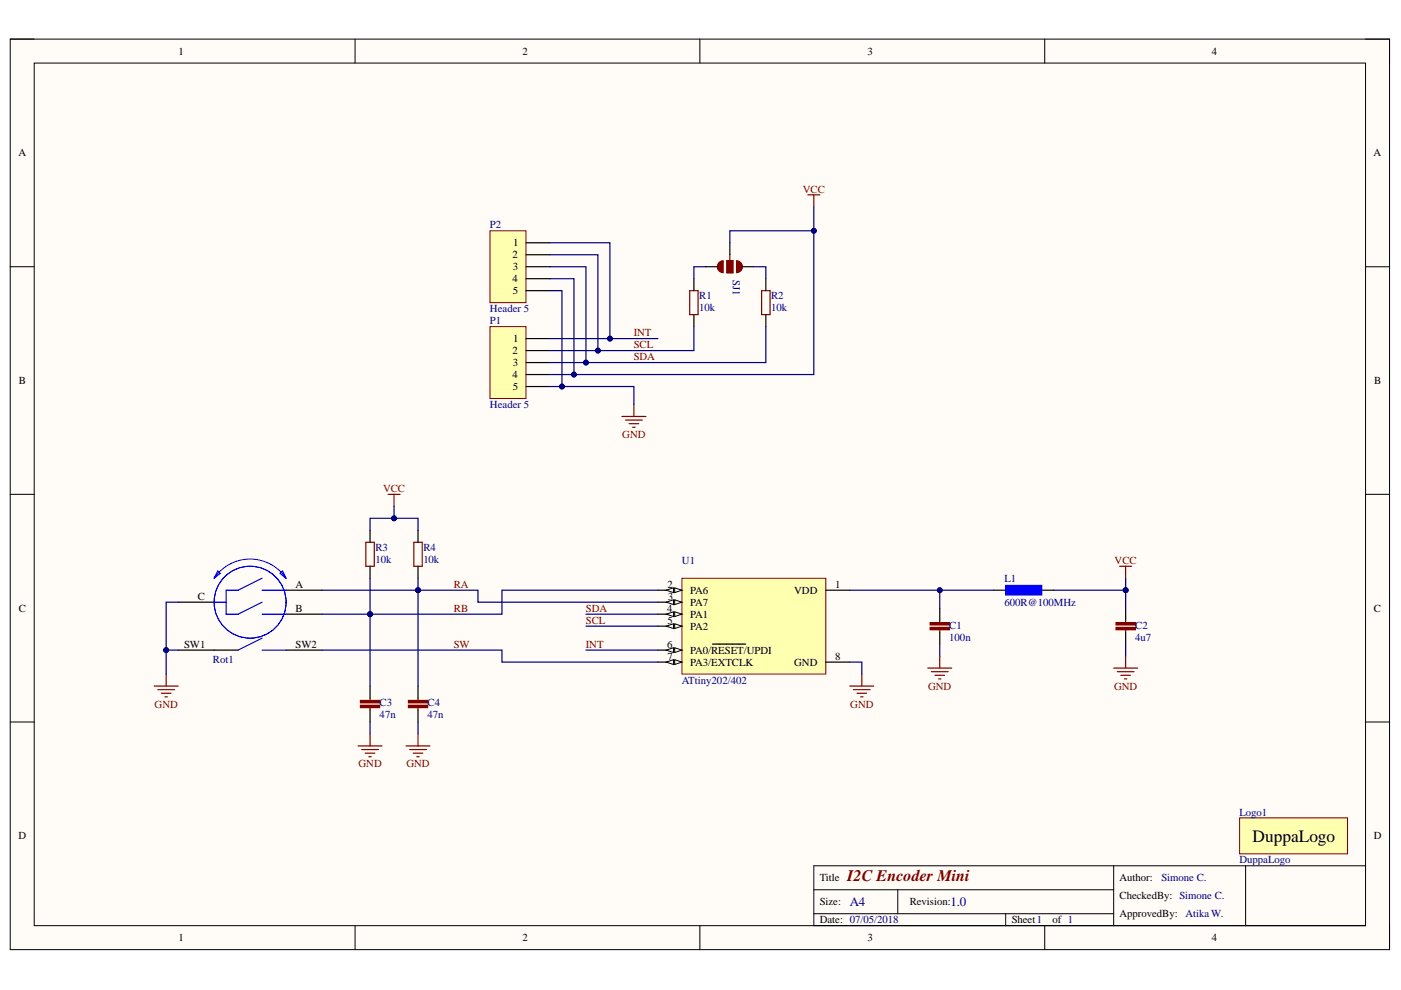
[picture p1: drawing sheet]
<svg xmlns="http://www.w3.org/2000/svg" width="297mm" height="210mm" viewBox="0 0 297 210" stroke-linecap="round" stroke-linejoin="round" font-family="sans-serif">
<path d="M2.2 8.3h292.4v193h-292.4z" fill-rule="evenodd" fill="#fffcf8"/>
<path d="M2.2 8.3h292.4v193h-292.4z" fill="none" stroke="#000" stroke-width=".21"/>
<path d="M7.3 13.4h282.2v182.9h-282.2z" fill-rule="evenodd" fill="#fffcf8"/>
<g fill="none" stroke="#000" stroke-width=".21">
<path d="M2.2 8.3h5.1M7.3 13.4h282.2v182.9h-282.2zM75.3 8.3v5.1M148.4 8.3v5.1M221.5 8.3v5.1M289.5 8.3h5.1v5.1M2.2 56.5h5.1M289.5 56.6h5.1M2.2 104.8h5.1M289.5 104.8h5.1M2.2 153.1h5.1M289.5 153.1h5.1"/>
<path d="M75.3 196.3v5M148.4 196.3v5M172.5 188.6h63.6M172.5 193.7h63.6M190.3 188.6v5.1M213.2 193.7v2.6M221.5 196.3v5M236.1 183.6v12.7M264.1 183.6v12.7M289.5 183.6h-117v12.7h117M294.6 196.3v5"/>
</g>
<path d="M199.2 131.5v.5M199.2 133.5v.5" fill="none" stroke="#800000" stroke-width=".25"/>
<path d="M197.2 133h4.1v.5h-4.1z" fill-rule="evenodd" fill="#800000"/>
<path d="M197.2 133h4.1v.5h-4.1z" fill="none" stroke="#800000" stroke-width=".25"/>
<path d="M197.2 132h4.1v.5h-4.1z" fill-rule="evenodd" fill="#800000"/>
<g fill="none" stroke="#800000" stroke-width=".25">
<path d="M131.9 88.3h5M132.6 89.1h3.6M133.4 89.8h2M134.1 90.6h.6M134.4 85.8v2.5M77.6 115h1.7v5.1h-1.7zM82.3 104.8h2.5M83.5 104.8v2.6M87.7 115h1.8v5.1h-1.8zM197.2 132h4.1v.5h-4.1zM199.2 139.1v2.5M238.7 131.5v.5"/>
<path d="M238.7 133.5v.5M238.7 139.1v2.5M32.7 145.5h5.1M33.4 146.2h3.6M34.2 147h2M35 147.7h.5M35.2 142.9v2.6M196.7 141.6h5.1M197.5 142.4h3.5M198.2 143.2h2.1M199 143.9h.5M236.1 141.6h5.1"/>
<path d="M236.9 142.4h3.5M237.6 143.2h2.1M238.4 143.9h.5"/>
</g>
<path d="M78.5 112.4v2.6M88.6 112.4v2.6M78.5 120.1v2.5M88.6 120.1v2.5M199.2 129v2.5M199.2 134v2.6" fill="none" stroke="#000" stroke-width=".25"/>
<path d="M236.6 133h4.1v.5h-4.1z" fill-rule="evenodd" fill="#800000"/>
<path d="M236.6 133h4.1v.5h-4.1z" fill="none" stroke="#800000" stroke-width=".25"/>
<path d="M236.6 132h4.1v.5h-4.1z" fill-rule="evenodd" fill="#800000"/>
<path d="M236.6 132h4.1v.5h-4.1zM237.4 120.1h2.5M238.7 120.1v2.5" fill="none" stroke="#800000" stroke-width=".25"/>
<path d="M37.8 127.7h7.6M37.8 137.8h12.7M60.7 125.1h7.6M60.7 130.2h7.6M60.7 137.8h7.6M238.7 129v2.5M238.7 134v2.6" fill="none" stroke="#000" stroke-width=".25"/>
<path d="M45.4 127.7h2.5M46.2 121.1l.5 .5-1.3 1zM55.6 122.6l-5.1 2.5h-2.6v5.1h2.6l5.1-2.5M55.6 125.1h5.1M55.6 130.2h5.1M55.6 135.3l-5.1 2.5M55.6 137.8h5.1M59.9 121.1l.8 1.5-1.3-1z" fill="none" stroke="#00f" stroke-width=".25"/>
<g fill="none" stroke="#00f" stroke-width=".21">
<path d="M45.4 122.6a9.2 9.2 0 0 1 15.2 0"/>
<circle cx="53" cy="127.7" r="7.6"/>
</g>
<path d="M144.6 122.6h30.5v20.3h-30.5z" fill-rule="evenodd" fill="#ffffb0"/>
<path d="M144.6 122.6h30.5v20.3h-30.5z" fill="none" stroke="#800000" stroke-width=".21"/>
<path d="M139.5 125.1h5.1M175.1 125.1h5.1" fill="none" stroke="#000" stroke-width=".25"/>
<path d="M143 124.6l1.6 .5-1.6 .5z" fill="#f8fcff"/>
<path d="M143 124.6l1.6 .5-1.6 .5z" fill="none" stroke="#000" stroke-width=".21"/>
<path d="M141.3 125.1l1.5-.5v1z" fill="#f8fcff"/>
<path d="M141.3 125.1l1.5-.5v1z" fill="none" stroke="#000" stroke-width=".21"/>
<path d="M139.5 127.7h5.1" fill="none" stroke="#000" stroke-width=".25"/>
<path d="M143 127.2l1.6 .5-1.6 .5z" fill="#f8fcff"/>
<path d="M143 127.2l1.6 .5-1.6 .5z" fill="none" stroke="#000" stroke-width=".21"/>
<path d="M141.3 127.7l1.5-.5v1z" fill="#f8fcff"/>
<path d="M141.3 127.7l1.5-.5v1z" fill="none" stroke="#000" stroke-width=".21"/>
<path d="M139.5 130.2h5.1" fill="none" stroke="#000" stroke-width=".25"/>
<path d="M143 129.7l1.6 .5-1.6 .5z" fill="#f8fcff"/>
<path d="M143 129.7l1.6 .5-1.6 .5z" fill="none" stroke="#000" stroke-width=".21"/>
<path d="M141.3 130.2l1.5-.5v1z" fill="#f8fcff"/>
<path d="M141.3 130.2l1.5-.5v1z" fill="none" stroke="#000" stroke-width=".21"/>
<path d="M139.5 132.8h5.1" fill="none" stroke="#000" stroke-width=".25"/>
<path d="M143 132.3l1.6 .5-1.6 .5z" fill="#f8fcff"/>
<path d="M143 132.3l1.6 .5-1.6 .5z" fill="none" stroke="#000" stroke-width=".21"/>
<path d="M141.3 132.8l1.5-.5v1z" fill="#f8fcff"/>
<path d="M141.3 132.8l1.5-.5v1z" fill="none" stroke="#000" stroke-width=".21"/>
<path d="M139.5 137.8h5.1" fill="none" stroke="#000" stroke-width=".25"/>
<path d="M143 137.3l1.6 .5-1.6 .5z" fill="#f8fcff"/>
<path d="M143 137.3l1.6 .5-1.6 .5z" fill="none" stroke="#000" stroke-width=".21"/>
<path d="M141.3 137.8l1.5-.5v1z" fill="#f8fcff"/>
<path d="M141.3 137.8l1.5-.5v1z" fill="none" stroke="#000" stroke-width=".21"/>
<path d="M151.1 136.6h7M139.5 140.4h5.1" fill="none" stroke="#000" stroke-width=".25"/>
<path d="M143 139.9l1.6 .5-1.6 .5z" fill="#f8fcff"/>
<path d="M143 139.9l1.6 .5-1.6 .5z" fill="none" stroke="#000" stroke-width=".21"/>
<path d="M141.3 140.4l1.5-.5v1z" fill="#f8fcff"/>
<path d="M141.3 140.4l1.5-.5v1z" fill="none" stroke="#000" stroke-width=".21"/>
<path d="M175.1 140.4h5.1" fill="none" stroke="#000" stroke-width=".25"/>
<path d="M180.2 145.5h5.1M180.9 146.2h3.6M181.7 147h2M182.5 147.7h.5M182.7 142.9v2.6" fill="none" stroke="#800000" stroke-width=".25"/>
<path d="M103.9 69.3h7.6v15.2h-7.6z" fill-rule="evenodd" fill="#ffffb0"/>
<path d="M103.9 69.3h7.6v15.2h-7.6z" fill="none" stroke="#800000" stroke-width=".21"/>
<path d="M147.1 59.1v2.5M162.4 59.1v2.5M111.5 71.8h5.1M111.5 74.3h5.1M111.5 76.9h5.1M111.5 79.4h5.1M147.1 66.7v2.6M162.4 66.7v2.6M111.5 82h5.1" fill="none" stroke="#000" stroke-width=".25"/>
<path d="M171.3 41.3h2.5M172.5 41.3v2.5M146.2 61.6h1.8v5.1h-1.8zM161.5 61.6h1.8v5.1h-1.8z" fill="none" stroke="#800000" stroke-width=".25"/>
<path d="M262.8 173.4h22.9v7.6h-22.9z" fill-rule="evenodd" fill="#ffffb0"/>
<path d="M262.8 173.4h22.9v7.6h-22.9z" fill="none" stroke="#800000" stroke-width=".21"/>
<path d="M210.7 125.1h2.5M220.9 125.1h2.5" fill="none" stroke="#000" stroke-width=".25"/>
<path d="M213.2 124.1h7.7v2.1h-7.7z" fill-rule="evenodd" fill="#00f"/>
<path d="M213.2 124.1h7.7v2.1h-7.7z" fill="none" stroke="#00f" stroke-width=".25"/>
<path d="M78.5 148v.5M78.5 150v.5" fill="none" stroke="#800000" stroke-width=".25"/>
<path d="M76.4 149.5h4.1v.5h-4.1z" fill-rule="evenodd" fill="#800000"/>
<path d="M76.4 149.5h4.1v.5h-4.1z" fill="none" stroke="#800000" stroke-width=".25"/>
<path d="M76.4 148.5h4.1v.5h-4.1z" fill-rule="evenodd" fill="#800000"/>
<path d="M76.4 148.5h4.1v.5h-4.1zM88.6 148v.5M88.6 150v.5" fill="none" stroke="#800000" stroke-width=".25"/>
<path d="M78.5 145.5v2.5M78.5 150.5v2.6" fill="none" stroke="#000" stroke-width=".25"/>
<path d="M86.6 149.5h4.1v.5h-4.1z" fill-rule="evenodd" fill="#800000"/>
<path d="M86.6 149.5h4.1v.5h-4.1z" fill="none" stroke="#800000" stroke-width=".25"/>
<path d="M86.6 148.5h4.1v.5h-4.1z" fill-rule="evenodd" fill="#800000"/>
<path d="M75.9 158.2h5.1M76.7 158.9h3.5M77.4 159.7h2.1M78.5 155.6v2.6M86.1 158.2h5.1M86.6 148.5h4.1v.5h-4.1zM86.8 158.9h3.6M87.6 159.7h2M88.6 155.6v2.6M78.2 160.4h.5M88.4 160.4h.5" fill="none" stroke="#800000" stroke-width=".25"/>
<path d="M88.6 145.5v2.5M88.6 150.5v2.6" fill="none" stroke="#000" stroke-width=".25"/>
<path d="M103.9 48.9h7.6v15.3h-7.6z" fill-rule="evenodd" fill="#ffffb0"/>
<path d="M103.9 48.9h7.6v15.3h-7.6z" fill="none" stroke="#800000" stroke-width=".21"/>
<path d="M111.5 51.5h5.1M111.5 54h5.1M111.5 56.6h5.1M111.5 59.1h5.1M111.5 61.6h5.1" fill="none" stroke="#000" stroke-width=".25"/>
<path d="M152.4 55.7l.4-.3 .5-.1v2.5l-.6-.2-.5-.6-.1-.7z" fill-rule="evenodd" fill="#800000"/>
<path d="M152.4 55.7l.4-.3 .5-.1v2.5l-.6-.2-.5-.6-.1-.7z" fill="none" stroke="#800000" stroke-width=".21"/>
<path d="M156.1 55.3l.9 .3 .4 .9-.3 .9-.9 .4z" fill-rule="evenodd" fill="#800000"/>
<path d="M156.1 55.3l.9 .3 .4 .9-.3 .9-.9 .4z" fill="none" stroke="#800000" stroke-width=".21"/>
<path d="M154.1 55.3h1.3v2.5h-1.3zM154.7 54v1.3" fill="none" stroke="#800000" stroke-width=".25"/>
<path d="M154.1 55.3h1.3v2.5h-1.3z" fill-rule="evenodd" fill="#800000"/>
<path d="M154.1 55.3h1.3v2.5h-1.3z" fill="none" stroke="#800000" stroke-width=".25"/>
<path d="M149.7 56.6h2.5M154.7 51.5v2.5M157.3 56.6h2.5" fill="none" stroke="#000" stroke-width=".25"/>
<path d="M238.7 125.1v3.9" fill="none" stroke="#000080" stroke-width=".25"/>
<circle cx="238.7" cy="125.1" r=".51" fill="#000080"/>
<circle cx="238.7" cy="125.1" r=".51" fill="none" stroke="#000080" stroke-width=".21"/>
<path d="M35.2 137.8h2.6" fill="none" stroke="#000080" stroke-width=".25"/>
<circle cx="35.2" cy="137.8" r=".51" fill="#000080"/>
<circle cx="35.2" cy="137.8" r=".51" fill="none" stroke="#000080" stroke-width=".21"/>
<path d="M37.8 127.7h-2.6v15.2" fill="none" stroke="#000080" stroke-width=".25"/>
<circle cx="35.2" cy="137.8" r=".51" fill="#000080"/>
<circle cx="35.2" cy="137.8" r=".51" fill="none" stroke="#000080" stroke-width=".21"/>
<path d="M68.3 137.8h38.1v2.6h33.1M139.5 125.1h-33.1v5.1h-38.1" fill="none" stroke="#000080" stroke-width=".25"/>
<circle cx="78.5" cy="130.2" r=".51" fill="#000080"/>
<circle cx="78.5" cy="130.2" r=".51" fill="none" stroke="#000080" stroke-width=".21"/>
<path d="M68.3 125.1h33v2.6h38.2" fill="none" stroke="#000080" stroke-width=".25"/>
<circle cx="88.6" cy="125.1" r=".51" fill="#000080"/>
<circle cx="88.6" cy="125.1" r=".51" fill="none" stroke="#000080" stroke-width=".21"/>
<path d="M78.5 112.4v-2.5h10.1v2.5" fill="none" stroke="#000080" stroke-width=".25"/>
<circle cx="83.5" cy="109.9" r=".51" fill="#000080"/>
<circle cx="83.5" cy="109.9" r=".51" fill="none" stroke="#000080" stroke-width=".21"/>
<path d="M116.6 82h17.8v3.8" fill="none" stroke="#000080" stroke-width=".25"/>
<circle cx="119.1" cy="82" r=".51" fill="#000080"/>
<circle cx="119.1" cy="82" r=".51" fill="none" stroke="#000080" stroke-width=".21"/>
<path d="M154.7 51.5v-2.6h17.8v30.5h-55.9" fill="none" stroke="#000080" stroke-width=".25"/>
<circle cx="121.7" cy="79.4" r=".51" fill="#000080"/>
<circle cx="121.7" cy="79.4" r=".51" fill="none" stroke="#000080" stroke-width=".21"/>
<circle cx="172.5" cy="48.9" r=".51" fill="#000080"/>
<circle cx="172.5" cy="48.9" r=".51" fill="none" stroke="#000080" stroke-width=".21"/>
<path d="M162.4 69.3v7.6h-45.8" fill="none" stroke="#000080" stroke-width=".25"/>
<circle cx="124.2" cy="76.9" r=".51" fill="#000080"/>
<circle cx="124.2" cy="76.9" r=".51" fill="none" stroke="#000080" stroke-width=".21"/>
<path d="M147.1 69.3v5h-30.5" fill="none" stroke="#000080" stroke-width=".25"/>
<circle cx="126.8" cy="74.3" r=".51" fill="#000080"/>
<circle cx="126.8" cy="74.3" r=".51" fill="none" stroke="#000080" stroke-width=".21"/>
<path d="M116.6 71.8h22.9" fill="none" stroke="#000080" stroke-width=".25"/>
<circle cx="129.3" cy="71.8" r=".51" fill="#000080"/>
<circle cx="129.3" cy="71.8" r=".51" fill="none" stroke="#000080" stroke-width=".21"/>
<path d="M116.6 61.6h2.5v20.4" fill="none" stroke="#000080" stroke-width=".25"/>
<circle cx="119.1" cy="82" r=".51" fill="#000080"/>
<circle cx="119.1" cy="82" r=".51" fill="none" stroke="#000080" stroke-width=".21"/>
<path d="M116.6 59.1h5.1v20.3" fill="none" stroke="#000080" stroke-width=".25"/>
<circle cx="121.7" cy="79.4" r=".51" fill="#000080"/>
<circle cx="121.7" cy="79.4" r=".51" fill="none" stroke="#000080" stroke-width=".21"/>
<path d="M116.6 56.6h7.6v20.3" fill="none" stroke="#000080" stroke-width=".25"/>
<circle cx="124.2" cy="76.9" r=".51" fill="#000080"/>
<circle cx="124.2" cy="76.9" r=".51" fill="none" stroke="#000080" stroke-width=".21"/>
<path d="M116.6 54h10.2v20.3" fill="none" stroke="#000080" stroke-width=".25"/>
<circle cx="126.8" cy="74.3" r=".51" fill="#000080"/>
<circle cx="126.8" cy="74.3" r=".51" fill="none" stroke="#000080" stroke-width=".21"/>
<path d="M116.6 51.5h12.7v20.3" fill="none" stroke="#000080" stroke-width=".25"/>
<circle cx="129.3" cy="71.8" r=".51" fill="#000080"/>
<circle cx="129.3" cy="71.8" r=".51" fill="none" stroke="#000080" stroke-width=".21"/>
<path d="M149.7 56.6h-2.6v2.5M159.8 56.6h2.6v2.5M124.2 137.8h15.3M124.2 132.8h15.3M124.2 130.2h15.3M180.2 125.1h19M180.2 140.4h2.5v2.5" fill="none" stroke="#000080" stroke-width=".25"/>
<circle cx="199.2" cy="125.1" r=".51" fill="#000080"/>
<circle cx="199.2" cy="125.1" r=".51" fill="none" stroke="#000080" stroke-width=".21"/>
<path d="M210.7 125.1h-11.5v3.9" fill="none" stroke="#000080" stroke-width=".25"/>
<circle cx="199.2" cy="125.1" r=".51" fill="#000080"/>
<circle cx="199.2" cy="125.1" r=".51" fill="none" stroke="#000080" stroke-width=".21"/>
<path d="M223.4 125.1h15.3" fill="none" stroke="#000080" stroke-width=".25"/>
<circle cx="238.7" cy="125.1" r=".51" fill="#000080"/>
<circle cx="238.7" cy="125.1" r=".51" fill="none" stroke="#000080" stroke-width=".21"/>
<path d="M78.5 130.2v15.3M78.5 153.1v2.5" fill="none" stroke="#000080" stroke-width=".25"/>
<circle cx="78.5" cy="130.2" r=".51" fill="#000080"/>
<circle cx="78.5" cy="130.2" r=".51" fill="none" stroke="#000080" stroke-width=".21"/>
<path d="M78.5 122.6v7.6" fill="none" stroke="#000080" stroke-width=".25"/>
<circle cx="78.5" cy="130.2" r=".51" fill="#000080"/>
<circle cx="78.5" cy="130.2" r=".51" fill="none" stroke="#000080" stroke-width=".21"/>
<path d="M83.5 107.4v2.5" fill="none" stroke="#000080" stroke-width=".25"/>
<circle cx="83.5" cy="109.9" r=".51" fill="#000080"/>
<circle cx="83.5" cy="109.9" r=".51" fill="none" stroke="#000080" stroke-width=".21"/>
<path d="M88.6 125.1v20.4M88.6 153.1v2.5" fill="none" stroke="#000080" stroke-width=".25"/>
<circle cx="88.6" cy="125.1" r=".51" fill="#000080"/>
<circle cx="88.6" cy="125.1" r=".51" fill="none" stroke="#000080" stroke-width=".21"/>
<path d="M88.6 122.6v2.5" fill="none" stroke="#000080" stroke-width=".25"/>
<circle cx="88.6" cy="125.1" r=".51" fill="#000080"/>
<circle cx="88.6" cy="125.1" r=".51" fill="none" stroke="#000080" stroke-width=".21"/>
<path d="M172.5 43.8v5.1" fill="none" stroke="#000080" stroke-width=".25"/>
<circle cx="172.5" cy="48.9" r=".51" fill="#000080"/>
<circle cx="172.5" cy="48.9" r=".51" fill="none" stroke="#000080" stroke-width=".21"/>
<path d="M199.2 136.6v2.5M238.7 122.6v2.5M238.7 136.6v2.5" fill="none" stroke="#000080" stroke-width=".25"/>
<circle cx="238.7" cy="125.1" r=".51" fill="#000080"/>
<circle cx="238.7" cy="125.1" r=".51" fill="none" stroke="#000080" stroke-width=".21"/>
<text font-size="3.7" x="265.6" y="178.4">DuppaLogo</text>
<text font-size="3.4" fill="#800000" x="179.6" y="186.9">I2C Encoder Mini</text>
<g font-size="2.7" fill="#000080">
<text x="180.2" y="192.1">A4</text>
<text x="201.5" y="192.1">1.0</text>
</g>
<g font-size="2.3">
<text x="37.9" y="11.6">1</text>
<text x="110.8" y="11.6">2</text>
<text x="184" y="11.6">3</text>
<text x="257" y="11.6">4</text>
<text x="3.9" y="33.2">A</text>
<text x="291.2" y="33.2">A</text>
<text x="108.8" y="52.2">1</text>
<text x="108.7" y="54.8">2</text>
<text x="108.7" y="59.8">4</text>
<text x="108.8" y="57.3">3</text>
<text x="108.7" y="62.4">5</text>
<text x="108.7" y="75.1">2</text>
<text x="108.8" y="77.6">3</text>
<text x="108.8" y="72.6">1</text>
<text x="4" y="81.4">B</text>
<text x="108.7" y="80.2">4</text>
<text x="108.7" y="82.7">5</text>
<text x="291.4" y="81.4">B</text>
<text x="62.7" y="124.6">A</text>
<text x="141.5" y="124.6">2</text>
<text x="146.4" y="125.9">PA6</text>
<text x="168.4" y="125.9">VDD</text>
<text x="177.1" y="124.6">1</text>
<text x="4" y="129.7">C</text>
<text x="41.9" y="127.2">C</text>
<text x="62.7" y="129.7">B</text>
<text x="141.4" y="129.7">4</text>
<text x="141.6" y="127.2">3</text>
<text x="146.4" y="128.5">PA7</text>
<text x="146.4" y="131">PA1</text>
<text x="291.3" y="129.7">C</text>
<text x="39" y="137.3">SW1</text>
<text x="62.7" y="137.3">SW2</text>
<text x="141.4" y="137.3">6</text>
<text x="141.5" y="132.3">5</text>
<text x="146.4" y="133.5">PA2</text>
<text x="141.5" y="139.9">7</text>
<text x="146.4" y="138.6">PA0/RESET/UPDI</text>
<text x="146.4" y="141.1">PA3/EXTCLK</text>
<text x="168.4" y="141.1">GND</text>
<text x="177.1" y="139.9">8</text>
<text x="3.9" y="178">D</text>
<text x="291.3" y="178">D</text>
<text x="173.8" y="186.9">Title</text>
<text x="173.8" y="192">Size:</text>
<text x="192.9" y="192">Revision:</text>
<text x="237.4" y="186.9">Author:</text>
<text x="237.4" y="190.7">CheckedBy: Simone C.</text>
<text x="173.8" y="195.8">Date: 07/05/2018</text>
<text x="214.5" y="195.8">Sheet1</text>
<text x="223.1" y="195.8">of 1</text>
<text x="237.4" y="194.5">ApprovedBy:</text>
<text x="37.9" y="199.6">1</text>
<text x="110.8" y="199.6">2</text>
<text x="184" y="199.6">3</text>
<text x="257" y="199.6">4</text>
</g>
<g font-size="2.3" fill="#800000">
<text x="170.2" y="40.8">VCC</text>
<text x="134.4" y="71.3">INT</text>
<text x="134.4" y="73.8">SCL</text>
<text x="134.4" y="76.4">SDA</text>
<text x="131.9" y="92.9">GND</text>
<text x="81.2" y="104.3">VCC</text>
<text x="236.3" y="119.5">VCC</text>
<text x="96.2" y="124.6">RA</text>
<text x="96.2" y="129.7">RB</text>
<text x="124.2" y="129.7">SDA</text>
<text x="96.2" y="137.3">SW</text>
<text x="124.2" y="132.3">SCL</text>
<text x="124.2" y="137.3">INT</text>
<text x="196.8" y="146.2">GND</text>
<text x="236.2" y="146.2">GND</text>
<text x="32.8" y="150">GND</text>
<text x="180.3" y="150">GND</text>
<text x="76" y="162.7">GND</text>
<text x="86.2" y="162.7">GND</text>
</g>
<g font-size="2.3" fill="#000080">
<text x="103.9" y="48.4">P2</text>
<text x="155.4" y="59.3" transform="rotate(90 155.4 59.3)">SJ1</text>
<text x="148.3" y="66">10k</text>
<text x="148.3" y="63.4">R1</text>
<text x="163.5" y="66">10k</text>
<text x="163.5" y="63.4">R2</text>
<text x="103.9" y="68.7">P1</text>
<text x="103.9" y="66.2">Header 5</text>
<text x="103.9" y="86.5">Header 5</text>
<text x="79.6" y="119.3">10k</text>
<text x="79.6" y="116.8">R3</text>
<text x="89.8" y="119.3">10k</text>
<text x="89.8" y="116.8">R4</text>
<text x="144.6" y="119.5">U1</text>
<text x="213" y="123.3">L1</text>
<text x="213" y="128.5">600R@100MHz</text>
<text x="201.3" y="135.8">100n</text>
<text x="201.3" y="133.3">C1</text>
<text x="240.7" y="135.8">4u7</text>
<text x="240.7" y="133.3">C2</text>
<text x="45.1" y="140.6">Rot1</text>
<text x="80.5" y="149.8">C3</text>
<text x="90.6" y="149.8">C4</text>
<text x="144.6" y="144.9">ATtiny202/402</text>
<text x="80.5" y="152.3">47n</text>
<text x="90.6" y="152.3">47n</text>
<text x="262.8" y="172.9">Logo1</text>
<text x="262.8" y="183">DuppaLogo</text>
<text x="246.3" y="186.9">Simone C.</text>
<text x="251.4" y="194.5">Atika W.</text>
</g>
</svg>
